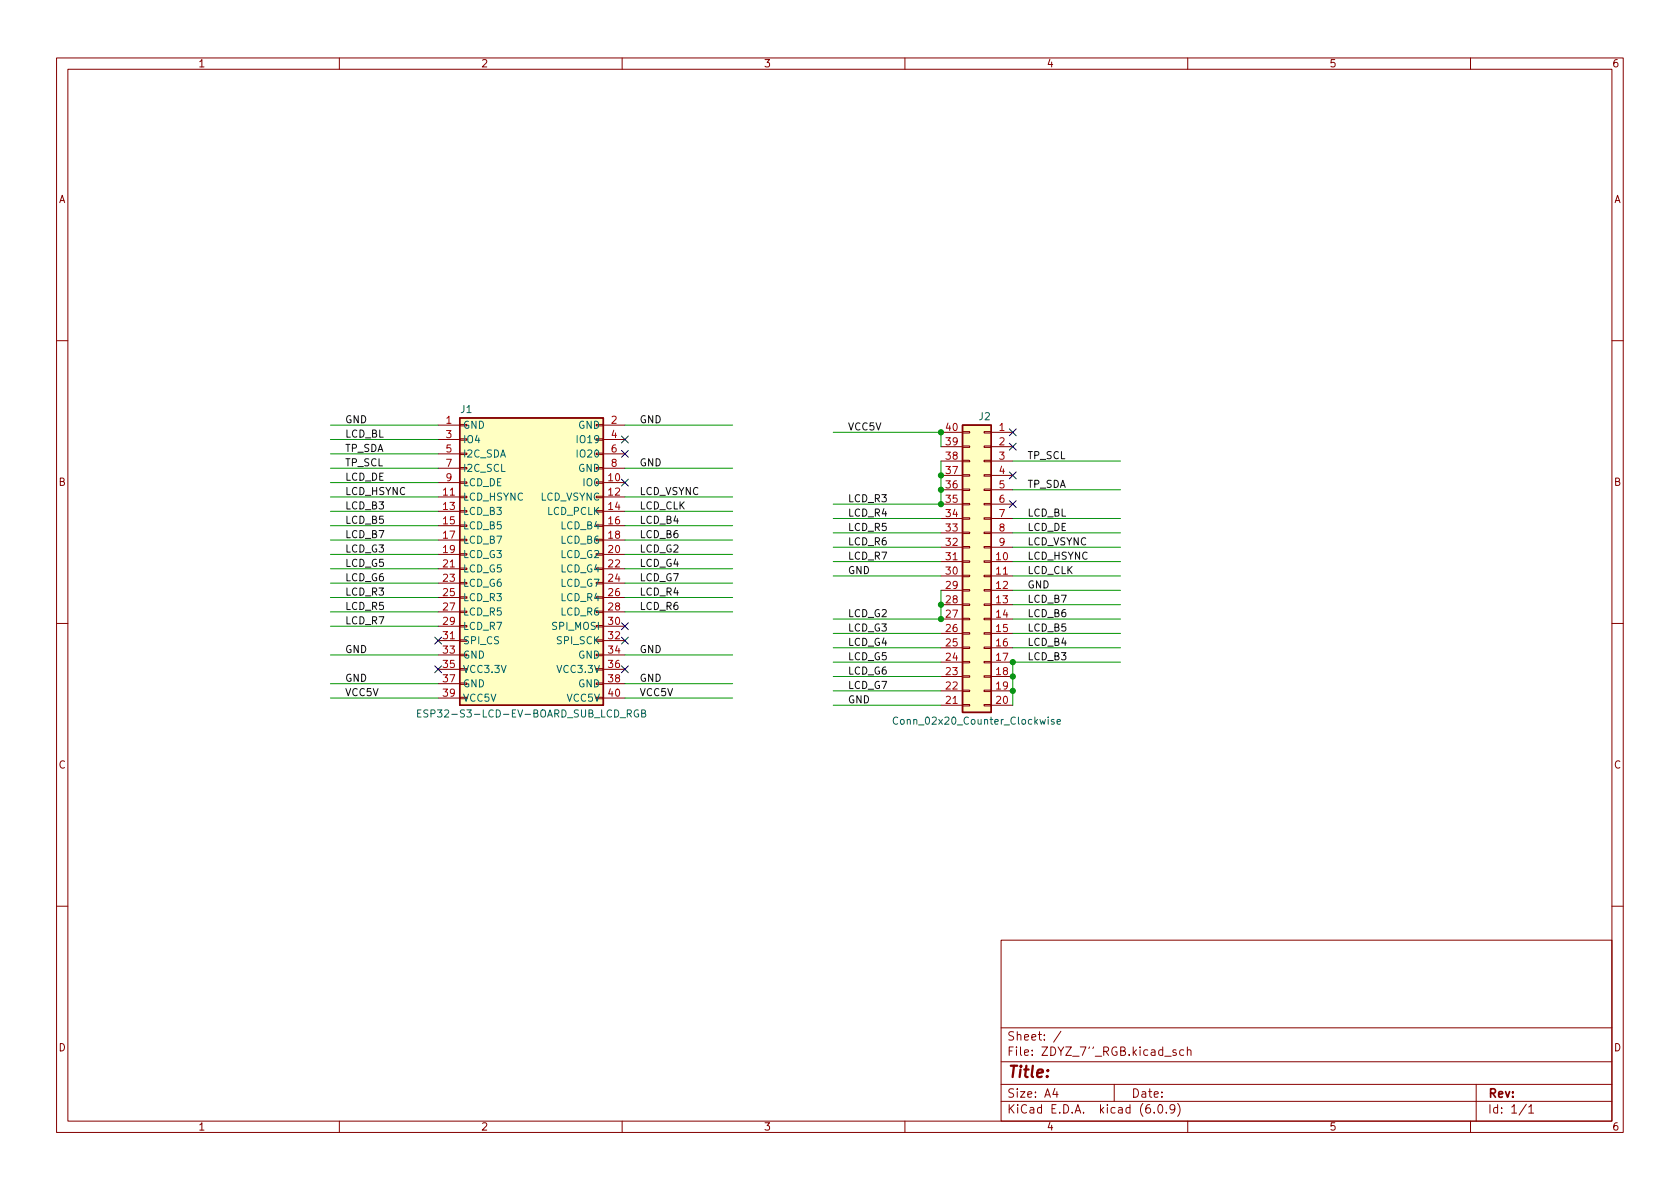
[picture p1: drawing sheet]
<svg xmlns="http://www.w3.org/2000/svg" width="297mm" height="210mm" viewBox="0 0 297 210" stroke-linecap="round" stroke-linejoin="round" font-family="sans-serif">
<g fill="none" stroke="#840000" stroke-width=".18">
<path d="M10 10.2h277v190.1h-277zM12 12.2h273v186.1h-273zM60 10.2v2M110 10.2v2M160 10.2v2M210 10.2v2M260 10.2v2M10 60.2h2M77.5 75.2h3.8M77.5 77.7h3.8M81.3 77.6h1.2v.2h-1.2zM106.7 75.2h3.8"/>
<path d="M106.7 77.7h3.8M166.4 76.4h3.8M166.4 79h3.8M170.2 78.9h1.2v.2h-1.2zM170.2 76.3h1.2v.3h-1.2zM174 78.9h1.3v.2h-1.3zM174 76.3h1.3v.3h-1.3zM175.3 76.4h3.8M175.3 79h3.8M285 60.2h2M77.5 85.3h3.8M77.5 87.9h3.8"/>
<path d="M77.5 90.4h3.8M77.5 93h3.8M77.5 95.5h3.8M77.5 98h3.8M77.5 80.3h3.8M77.5 82.8h3.8M81.3 97.9h1.2v.3h-1.2zM81.3 95.4h1.2v.2h-1.2zM81.3 92.8h1.2v.3h-1.2zM81.3 90.3h1.2v.2h-1.2zM81.3 87.8h1.2v.2h-1.2zM81.3 85.2h1.2v.3h-1.2z"/>
<path d="M81.3 82.7h1.2v.2h-1.2zM81.3 80.1h1.2v.3h-1.2zM105.4 97.9h1.3v.3h-1.3zM105.4 95.4h1.3v.2h-1.3zM105.4 92.8h1.3v.3h-1.3zM105.4 90.3h1.3v.2h-1.3zM105.4 87.8h1.3v.2h-1.3zM106.7 85.3h3.8M106.7 87.9h3.8M106.7 90.4h3.8M106.7 93h3.8M106.7 95.5h3.8"/>
<path d="M106.7 98h3.8M106.7 80.3h3.8M106.7 82.8h3.8M166.4 99.3h3.8M166.4 81.5h3.8M166.4 96.8h3.8M166.4 94.2h3.8M166.4 91.7h3.8M166.4 89.1h3.8M166.4 86.6h3.8M166.4 84.1h3.8M170.2 99.2h1.2v.2h-1.2z"/>
<path d="M170.2 96.6h1.2v.3h-1.2zM170.2 94.1h1.2v.3h-1.2zM170.2 91.6h1.2v.2h-1.2zM170.2 89h1.2v.3h-1.2zM170.2 86.5h1.2v.2h-1.2zM170.2 83.9h1.2v.3h-1.2zM170.2 81.4h1.2v.3h-1.2zM174 99.2h1.3v.2h-1.3zM174 96.6h1.3v.3h-1.3zM174 94.1h1.3v.3h-1.3zM174 91.6h1.3v.2h-1.3zM174 89h1.3v.3h-1.3z"/>
<path d="M174 86.5h1.3v.2h-1.3zM174 83.9h1.3v.3h-1.3zM174 81.4h1.3v.3h-1.3zM175.3 99.3h3.8M175.3 81.5h3.8M175.3 96.8h3.8M175.3 94.2h3.8M175.3 91.7h3.8M175.3 89.1h3.8M175.3 86.6h3.8M175.3 84.1h3.8M10 110.2h2"/>
<path d="M77.5 100.6h3.8M77.5 103.1h3.8M77.5 105.7h3.8M77.5 108.2h3.8M77.5 110.7h3.8M77.5 113.3h3.8M77.5 115.8h3.8M77.5 118.4h3.8M81.3 110.6h1.2v.3h-1.2zM81.3 108.1h1.2v.2h-1.2zM81.3 105.5h1.2v.3h-1.2zM81.3 103h1.2v.2h-1.2z"/>
<path d="M81.3 100.5h1.2v.2h-1.2zM105.4 110.6h1.3v.3h-1.3zM105.4 108.1h1.3v.2h-1.3zM105.4 105.5h1.3v.3h-1.3zM105.4 103h1.3v.2h-1.3zM105.4 100.5h1.3v.2h-1.3zM106.7 100.6h3.8M106.7 103.1h3.8M106.7 105.7h3.8M106.7 108.2h3.8M106.7 110.7h3.8M106.7 113.3h3.8"/>
<path d="M106.7 115.8h3.8M106.7 118.4h3.8M166.4 101.8h3.8M166.4 104.4h3.8M166.4 106.9h3.8M166.4 109.5h3.8M166.4 112h3.8M166.4 114.5h3.8M166.4 117.1h3.8M166.4 119.6h3.8M170.2 119.5h1.2v.3h-1.2zM170.2 117h1.2v.2h-1.2z"/>
<path d="M170.2 114.4h1.2v.3h-1.2zM170.2 111.9h1.2v.2h-1.2zM170.2 109.3h1.2v.3h-1.2zM170.2 106.8h1.2v.3h-1.2zM170.2 104.3h1.2v.2h-1.2zM170.2 101.7h1.2v.3h-1.2zM174 119.5h1.3v.3h-1.3zM174 117h1.3v.2h-1.3zM174 114.4h1.3v.3h-1.3zM174 111.9h1.3v.2h-1.3zM174 109.3h1.3v.3h-1.3zM174 106.8h1.3v.3h-1.3z"/>
<path d="M174 104.3h1.3v.2h-1.3zM174 101.7h1.3v.3h-1.3zM175.3 101.8h3.8M175.3 104.4h3.8M175.3 106.9h3.8M175.3 109.5h3.8M175.3 112h3.8M175.3 114.5h3.8M175.3 117.1h3.8M175.3 119.6h3.8M285 110.2h2M77.5 120.9h3.8"/>
<path d="M77.5 123.4h3.8M106.7 120.9h3.8M106.7 123.4h3.8M166.4 122.2h3.8M166.4 124.7h3.8M170.2 124.6h1.2v.2h-1.2zM170.2 122h1.2v.3h-1.2zM174 124.6h1.3v.2h-1.3zM174 122h1.3v.3h-1.3zM175.3 122.2h3.8M175.3 124.7h3.8M10 160.2h2"/>
<path d="M177 166.3h108v32h-108zM285 160.2h2M60 198.3v2M110 198.3v2M160 198.3v2M177 194.8h108M177 191.8h108M177 187.8h108M177 181.8h108M186.5 192.5l-.4 1h1M186.9 193v1M187.6 182.4l-1.3 1.9"/>
<path d="M197 191.8v3M204.1 196.7v.1M204.9 195.4l.2-.1a.81 .81 0 0 1 .6 .7 .81 .81 0 0 1-.3 .8h-.2a.81 .81 0 0 1-.6-.6 .81 .81 0 0 1 .3-.8zM206.2 196.7v.1M207.7 196l-.3 .3h-.3l-.2-.3 .1-.6 .4-.1 .2 .2a.99 .99 0 0 1-.3 1.3h-.3M207.9 185.7l-.3-.1-.2 .2v.3l.5 .1v.4h-.5M208.2 195.1a1.72 1.72 0 0 1 0 2.3M209.3 185.7l-.4-.1-.3 .3v.4l.1 .3h.6M209.9 185.8l.2-.2 .4 .1 .1 .9M209.9 185.1v1.5M210 198.3v2M260 198.3v2"/>
<path d="M261 191.8v6.5M269.9 195.3l-1.3 1.9M270.3 195.8l.4-.5v1.5M270.3 196.8h.9"/>
</g>
<g fill="#ffffc2" stroke="#ffffc2" stroke-width=".18">
<path d="M81.3 73.9h25.4v50.8h-25.4z"/>
<path d="M170.2 75.2h5.1v50.8h-5.1z"/>
</g>
<path d="M81.3 73.9h25.4v50.8h-25.4zM170.2 75.2h5.1v50.8h-5.1z" fill="none" stroke="#840000" stroke-width=".25"/>
<path d="M73.8 126.1h.5M74.4 125.5h-.6v1.3h.6M75.7 125.6l-.5-.1-.3 .3 .2 .3 .5 .2v.4l-.2 .1-.5-.1M112.8 125.6a.59 .59 0 0 0-.7 .6 .59 .59 0 0 0 .7 .5l.1-.4h-.2M113.5 126.1h.5l.1-.2v-.2l-.6-.2v1.3h.4l.2-.1 .1-.3-.3-.3M158.7 126.9a.6 .6 0 0 0-.8 .4 .6 .6 0 0 0 .6 .8l.2-.2M186.4 127.3l-.3-.1-.2 .2v.2l.5 .1v.3h-.5M186.9 127.6l.6-.1-.1-.2-.3-.1-.2 .2 .1 .6h.4" fill="none" stroke="#006464" stroke-width=".18"/>
<g fill="none" stroke="#009600" stroke-width=".18">
<path d="M58.4 75.2h19.1M58.4 77.7h19.1M110.5 75.2h19M147.3 76.4h19.1v2.6M58.4 98h19.1M58.4 90.4h19.1M58.4 93h19.1M58.4 95.5h19.1M58.4 87.9h19.1M58.4 82.8h19.1M58.4 80.3h19.1M58.4 85.3h19.1"/>
<path d="M110.5 98h19M110.5 90.4h19M110.5 93h19M110.5 95.5h19M110.5 87.9h19M110.5 82.8h19M147.3 99.3h19.1M147.3 91.7h19.1M147.3 96.8h19.1M147.3 94.2h19.1M166.4 81.5v7.6h-19.1M179.1 99.3h19"/>
<path d="M179.1 86.6h19M179.1 91.7h19M179.1 96.8h19M179.1 94.2h19M179.1 81.5h19M58.4 115.8h19.1M58.4 100.6h19.1M58.4 108.2h19.1M58.4 103.1h19.1M58.4 105.7h19.1M58.4 110.7h19.1M110.5 115.8h19"/>
<path d="M110.5 100.6h19M110.5 108.2h19M110.5 103.1h19M110.5 105.7h19M147.3 101.8h19.1M147.3 117.1h19.1M147.3 114.5h19.1M147.3 112h19.1M147.3 119.6h19.1M166.4 104.4v5.1h-19.1M179.1 101.8h19M179.1 104.4h19"/>
<path d="M179.1 109.5h19M179.1 114.5h19M179.1 106.9h19M179.1 112h19M198.1 117.1h-19v7.6M58.4 120.9h19.1M58.4 123.4h19.1M110.5 120.9h19M110.5 123.4h19M147.3 124.7h19.1M147.3 122.2h19.1"/>
</g>
<g fill="none" stroke="#000084" stroke-width=".18">
<path d="M109.9 79.6l1.2 1.3M109.9 77.1l1.2 1.2M111.1 79.6l-1.2 1.3M111.1 77.1l-1.2 1.2M178.5 78.4l1.2 1.2M178.5 75.8l1.2 1.3M179.7 78.4l-1.2 1.2M179.7 75.8l-1.2 1.3M109.9 84.7l1.2 1.2M111.1 84.7l-1.2 1.2M178.5 83.5l1.2 1.2M178.5 88.5l1.2 1.3"/>
<path d="M179.7 83.5l-1.2 1.2M179.7 88.5l-1.2 1.3M76.9 117.7l1.2 1.3M76.9 112.7l1.2 1.2M78.1 117.7l-1.2 1.3M78.1 112.7l-1.2 1.2M109.9 112.7l1.2 1.2M109.9 110.1l1.2 1.2M109.9 117.7l1.2 1.3M111.1 112.7l-1.2 1.2M111.1 110.1l-1.2 1.2M111.1 117.7l-1.2 1.3"/>
</g>
<g fill="#009600" stroke="#009600" stroke-width=".18">
<circle cx="179.1" cy="117.1" r=".46"/>
<circle cx="166.4" cy="106.9" r=".46"/>
<circle cx="166.4" cy="109.5" r=".46"/>
<circle cx="179.1" cy="119.6" r=".46"/>
<circle cx="179.1" cy="122.2" r=".46"/>
<circle cx="166.4" cy="84.1" r=".46"/>
<circle cx="166.4" cy="76.4" r=".46"/>
<circle cx="166.4" cy="89.1" r=".46"/>
<circle cx="166.4" cy="86.6" r=".46"/>
</g>
<text font-size="2.8" fill="#840000" x="178" y="190.6">Title:</text>
<g font-size="2.1" fill="#840000">
<text x="178" y="184">Sheet: /</text>
<text x="178" y="186.7">File: ZDYZ_7''_RGB.kicad_sch</text>
<text x="178" y="196.9">KiCad E.D.A. kicad (6.0.9)</text>
<text x="178" y="194.1">Size: A4</text>
<text x="200" y="194.1">Date:</text>
<text x="263" y="194.1">Rev:</text>
<text x="263" y="196.9">Id: 1/1</text>
</g>
<g font-size="1.8" fill="#840000">
<text x="35" y="11.9">1</text>
<text x="85" y="11.9">2</text>
<text x="135" y="11.9">3</text>
<text x="185" y="11.9">4</text>
<text x="235" y="11.9">5</text>
<text x="285" y="11.9">6</text>
<text x="10.3" y="35.9">A</text>
<text x="285.3" y="35.9">A</text>
<text x="10.3" y="85.9">B</text>
<text x="285.3" y="85.9">B</text>
<text x="10.3" y="135.9">C</text>
<text x="285.3" y="135.9">C</text>
<text x="10.3" y="185.9">D</text>
<text x="285.3" y="185.9">D</text>
<text x="35" y="199.9">1</text>
<text x="85" y="199.9">2</text>
<text x="135" y="199.9">3</text>
<text x="185" y="199.9">4</text>
<text x="235" y="199.9">5</text>
<text x="285" y="199.9">6</text>
</g>
<g font-size="1.8" fill="#0f0f0f">
<text x="61" y="74.8">GND</text>
<text x="61" y="77.4">LCD_BL</text>
<text x="113" y="74.8">GND</text>
<text x="149.9" y="76.1">VCC5V</text>
<text x="61" y="79.9">TP_SDA</text>
<text x="61" y="82.4">TP_SCL</text>
<text x="113" y="82.4">GND</text>
<text x="181.6" y="81.2">TP_SCL</text>
<text x="61" y="85">LCD_DE</text>
<text x="61" y="87.5">LCD_HSYNC</text>
<text x="113" y="87.5">LCD_VSYNC</text>
<text x="149.9" y="88.8">LCD_R3</text>
<text x="181.6" y="86.3">TP_SDA</text>
<text x="61" y="92.6">LCD_B5</text>
<text x="61" y="95.1">LCD_B7</text>
<text x="61" y="90.1">LCD_B3</text>
<text x="113" y="90.1">LCD_CLK</text>
<text x="113" y="95.1">LCD_B6</text>
<text x="113" y="92.6">LCD_B4</text>
<text x="149.9" y="91.3">LCD_R4</text>
<text x="149.9" y="93.9">LCD_R5</text>
<text x="181.6" y="91.3">LCD_BL</text>
<text x="181.6" y="93.9">LCD_DE</text>
<text x="61" y="100.2">LCD_G5</text>
<text x="61" y="97.7">LCD_G3</text>
<text x="113" y="100.2">LCD_G4</text>
<text x="113" y="97.7">LCD_G2</text>
<text x="149.9" y="101.5">GND</text>
<text x="149.9" y="99">LCD_R7</text>
<text x="149.9" y="96.4">LCD_R6</text>
<text x="181.6" y="99">LCD_HSYNC</text>
<text x="181.6" y="101.5">LCD_CLK</text>
<text x="181.6" y="96.4">LCD_VSYNC</text>
<text x="61" y="102.8">LCD_G6</text>
<text x="61" y="107.8">LCD_R5</text>
<text x="61" y="105.3">LCD_R3</text>
<text x="113" y="107.8">LCD_R6</text>
<text x="113" y="105.3">LCD_R4</text>
<text x="113" y="102.8">LCD_G7</text>
<text x="181.6" y="104">GND</text>
<text x="181.6" y="106.6">LCD_B7</text>
<text x="61" y="110.4">LCD_R7</text>
<text x="149.9" y="111.7">LCD_G3</text>
<text x="149.9" y="109.1">LCD_G2</text>
<text x="181.6" y="109.1">LCD_B6</text>
<text x="181.6" y="111.7">LCD_B5</text>
<text x="61" y="115.5">GND</text>
<text x="113" y="115.5">GND</text>
<text x="149.9" y="114.2">LCD_G4</text>
<text x="149.9" y="119.3">LCD_G6</text>
<text x="149.9" y="116.7">LCD_G5</text>
<text x="181.6" y="114.2">LCD_B4</text>
<text x="181.6" y="116.7">LCD_B3</text>
<text x="61" y="120.5">GND</text>
<text x="61" y="123.1">VCC5V</text>
<text x="113" y="123.1">VCC5V</text>
<text x="113" y="120.5">GND</text>
<text x="149.9" y="121.8">LCD_G7</text>
<text x="149.9" y="124.4">GND</text>
</g>
<g font-size="1.8" fill="#a90000">
<text x="78.9" y="74.9">1</text>
<text x="78.9" y="77.5">3</text>
<text x="108.1" y="74.9">2</text>
<text x="108.1" y="77.5">4</text>
<text x="167.3" y="76.2">40</text>
<text x="176.7" y="76.2">1</text>
<text x="78.9" y="80">5</text>
<text x="78.9" y="82.5">7</text>
<text x="108.1" y="80">6</text>
<text x="108.1" y="82.5">8</text>
<text x="167.3" y="83.8">37</text>
<text x="167.3" y="81.3">38</text>
<text x="167.3" y="78.7">39</text>
<text x="176.7" y="78.7">2</text>
<text x="176.7" y="81.3">3</text>
<text x="176.7" y="83.8">4</text>
<text x="78.4" y="87.6">11</text>
<text x="78.9" y="85.1">9</text>
<text x="107.6" y="85.1">10</text>
<text x="107.6" y="87.6">12</text>
<text x="167.3" y="88.9">35</text>
<text x="167.3" y="86.4">36</text>
<text x="176.7" y="86.4">5</text>
<text x="176.7" y="88.9">6</text>
<text x="78.4" y="90.2">13</text>
<text x="78.4" y="92.7">15</text>
<text x="78.4" y="95.2">17</text>
<text x="107.6" y="90.2">14</text>
<text x="107.6" y="92.7">16</text>
<text x="107.6" y="95.2">18</text>
<text x="167.3" y="94">33</text>
<text x="167.3" y="91.4">34</text>
<text x="176.7" y="91.4">7</text>
<text x="176.7" y="94">8</text>
<text x="78.4" y="97.8">19</text>
<text x="78.4" y="100.3">21</text>
<text x="107.6" y="97.8">20</text>
<text x="107.6" y="100.3">22</text>
<text x="167.3" y="101.6">30</text>
<text x="167.3" y="99.1">31</text>
<text x="167.3" y="96.5">32</text>
<text x="176.2" y="99.1">10</text>
<text x="176.2" y="101.6">11</text>
<text x="176.7" y="96.5">9</text>
<text x="78.4" y="102.9">23</text>
<text x="78.4" y="105.4">25</text>
<text x="78.4" y="107.9">27</text>
<text x="107.6" y="102.9">24</text>
<text x="107.6" y="105.4">26</text>
<text x="107.6" y="107.9">28</text>
<text x="167.3" y="106.7">28</text>
<text x="167.3" y="104.1">29</text>
<text x="176.2" y="104.1">12</text>
<text x="176.2" y="106.7">13</text>
<text x="78.4" y="110.5">29</text>
<text x="78.4" y="113">31</text>
<text x="107.6" y="110.5">30</text>
<text x="107.6" y="113">32</text>
<text x="167.3" y="111.8">26</text>
<text x="167.3" y="109.2">27</text>
<text x="176.2" y="109.2">14</text>
<text x="176.2" y="111.8">15</text>
<text x="78.4" y="115.6">33</text>
<text x="78.4" y="118.1">35</text>
<text x="107.6" y="115.6">34</text>
<text x="107.6" y="118.1">36</text>
<text x="167.3" y="119.4">23</text>
<text x="167.3" y="116.8">24</text>
<text x="167.3" y="114.3">25</text>
<text x="176.2" y="114.3">16</text>
<text x="176.2" y="116.8">17</text>
<text x="176.2" y="119.4">18</text>
<text x="78.4" y="120.6">37</text>
<text x="78.4" y="123.2">39</text>
<text x="107.6" y="120.6">38</text>
<text x="107.6" y="123.2">40</text>
<text x="167.3" y="124.5">21</text>
<text x="167.3" y="121.9">22</text>
<text x="176.2" y="121.9">19</text>
<text x="176.2" y="124.5">20</text>
</g>
<g font-size="1.8" fill="#006464">
<text x="81.5" y="73">J1</text>
<text x="81.8" y="75.8">GND</text>
<text x="102.2" y="75.8">GND</text>
<text x="173.1" y="74.3">J2</text>
<text x="81.8" y="78.4">IO4</text>
<text x="81.8" y="80.9">I2C_SDA</text>
<text x="81.8" y="83.4">I2C_SCL</text>
<text x="102.2" y="83.4">GND</text>
<text x="102.3" y="78.4">IO19</text>
<text x="102.3" y="80.9">IO20</text>
<text x="81.8" y="88.5">LCD_HSYNC</text>
<text x="81.8" y="86">LCD_DE</text>
<text x="95.5" y="88.5">LCD_VSYNC</text>
<text x="103.3" y="86">IO0</text>
<text x="81.8" y="91.1">LCD_B3</text>
<text x="81.8" y="93.6">LCD_B5</text>
<text x="96.7" y="91.1">LCD_PCLK</text>
<text x="99.3" y="93.6">LCD_B4</text>
<text x="81.8" y="96.1">LCD_B7</text>
<text x="81.8" y="98.7">LCD_G3</text>
<text x="81.8" y="101.2">LCD_G5</text>
<text x="99.2" y="98.7">LCD_G2</text>
<text x="99.2" y="101.2">LCD_G4</text>
<text x="99.3" y="96.1">LCD_B6</text>
<text x="81.8" y="103.8">LCD_G6</text>
<text x="81.8" y="106.3">LCD_R3</text>
<text x="99.2" y="103.8">LCD_G7</text>
<text x="99.3" y="106.3">LCD_R4</text>
<text x="81.8" y="108.8">LCD_R5</text>
<text x="81.8" y="111.4">LCD_R7</text>
<text x="81.8" y="113.9">SPI_CS</text>
<text x="97.8" y="111.4">SPI_MOSI</text>
<text x="98.6" y="113.9">SPI_SCK</text>
<text x="99.3" y="108.8">LCD_R6</text>
<text x="81.8" y="116.5">GND</text>
<text x="81.8" y="119">VCC3.3V</text>
<text x="98.8" y="119">VCC3.3V</text>
<text x="102.2" y="116.5">GND</text>
<text x="81.8" y="121.5">GND</text>
<text x="81.8" y="124.1">VCC5V</text>
<text x="100.3" y="124.1">VCC5V</text>
<text x="102.2" y="121.5">GND</text>
<text x="75.6" y="126.9">ESP32-S3-LCD-EV-BOARD_SUB_LCD_RGB</text>
<text x="158.8" y="128.1">Conn_02x20_Counter_Clockwise</text>
</g>
</svg>
